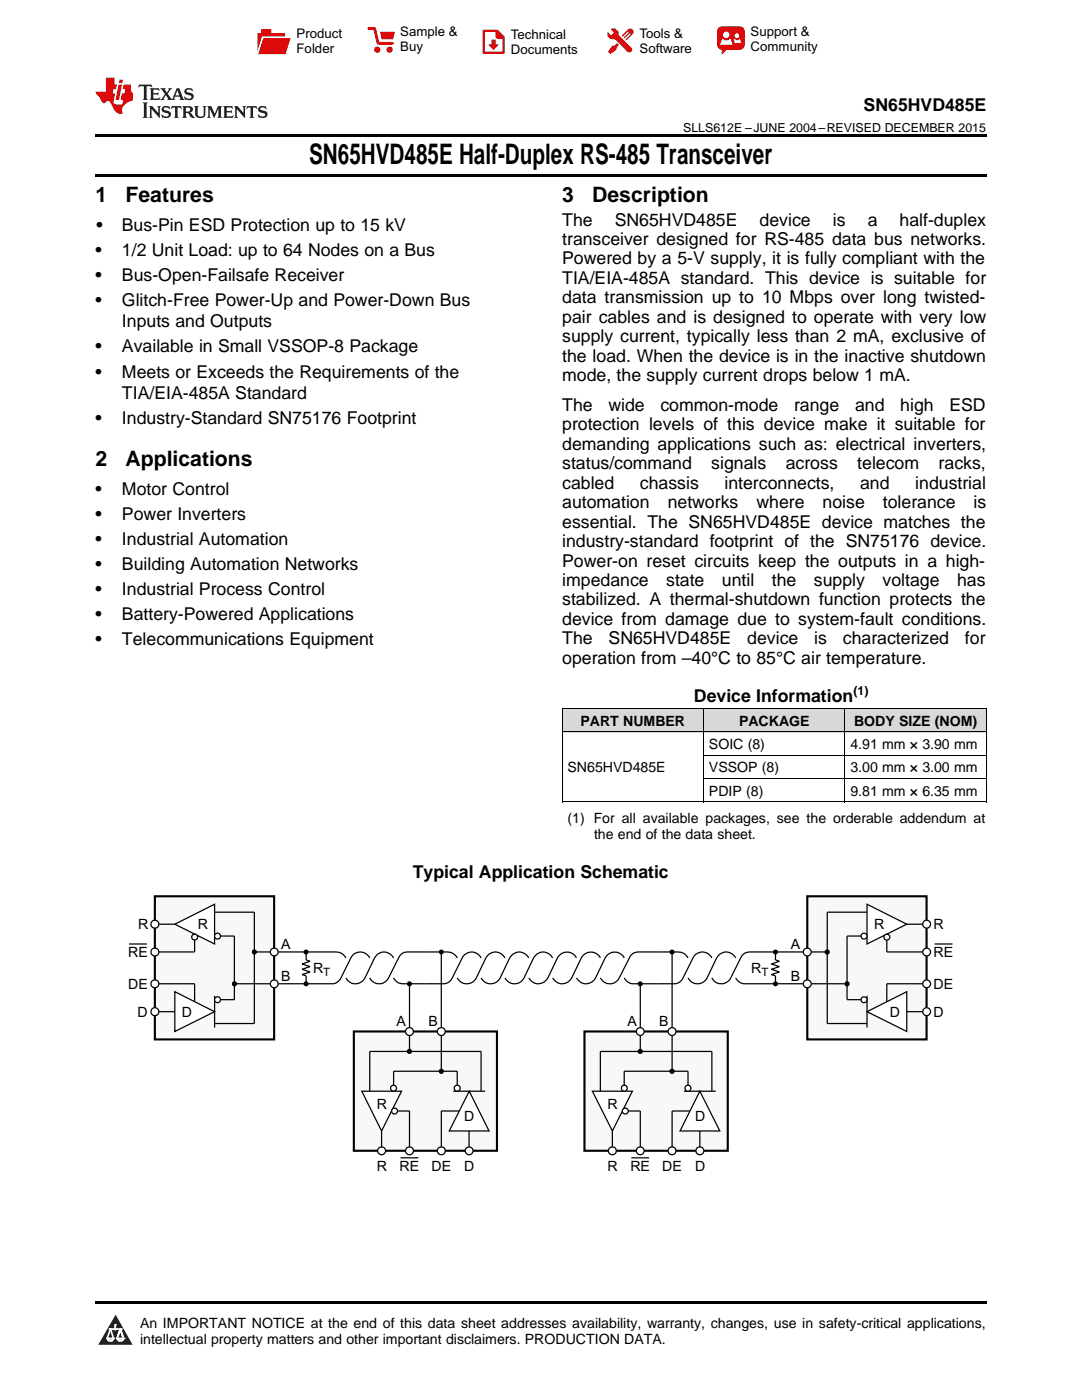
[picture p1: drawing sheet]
<svg xmlns="http://www.w3.org/2000/svg" width="216mm" height="279mm" viewBox="0 0 216 279" stroke-linecap="round" stroke-linejoin="round" font-family="sans-serif">
<g fill="#d8d8d8">
<path d="M112.2 141.5h28.2v4.6h-28.2z"/>
<path d="M140.4 141.5h28.2v4.6h-28.2z"/>
<path d="M168.6 141.5h28.2v4.6h-28.2z"/>
</g>
<path d="M23.1 262.4l3.4 6h-6.9z" fill="#231f20"/>
<path d="M21.4 267.1h1.2l-.3 .5h-.3a.55 .55 0 0 1-.6-.5z" fill-rule="evenodd" fill="#fff"/>
<path d="M21.4 267.1h1.2l-.3 .5h-.3a.55 .55 0 0 1-.6-.5z" fill="none" stroke="#231f20" stroke-width=".34"/>
<path d="M21.4 267.1l1.2 .1-.3 .4h-.5z" fill="none" stroke="#fff" stroke-width=".34"/>
<path d="M23 265.3h.1" fill="none" stroke="#fff" stroke-width=".34"/>
<path d="M23 264.4v.9z" fill="#fff"/>
<path d="M23 264.4v.9z" fill="none" stroke="#fff" stroke-width=".34"/>
<circle cx="23" cy="264.4" r=".17" fill="#fff"/>
<path d="M21.9 265.2h.1" fill="none" stroke="#fff" stroke-width=".34"/>
<path d="M21.9 265.2h2.3z" fill="#fff"/>
<path d="M21.9 265.2h2.3z" fill="none" stroke="#fff" stroke-width=".34"/>
<circle cx="24.2" cy="265.2" r=".17" fill="#fff"/>
<path d="M23.3 267.1h.1" fill="none" stroke="#fff" stroke-width=".34"/>
<path d="M24 265.2l-.7 1.9z" fill="#fff"/>
<path d="M24 265.2l-.7 1.9z" fill="none" stroke="#fff" stroke-width=".34"/>
<path d="M24 265.2l.7 1.9z" fill="#fff"/>
<path d="M24 265.2l.7 1.9z" fill="none" stroke="#fff" stroke-width=".34"/>
<path d="M24.6 267.1h.1" fill="none" stroke="#fff" stroke-width=".34"/>
<circle cx="21.4" cy="267.1" r=".17" fill="#fff"/>
<path d="M22.1 265.2l-.7 1.9z" fill="#fff"/>
<path d="M22.1 265.2l-.7 1.9z" fill="none" stroke="#fff" stroke-width=".34"/>
<path d="M22.1 265.2l.5 1.9z" fill="#fff"/>
<path d="M22.1 265.2l.5 1.9z" fill="none" stroke="#fff" stroke-width=".34"/>
<circle cx="22.6" cy="267.1" r=".17" fill="#fff"/>
<path d="M23.4 267.1h1.3a.65 .65 0 0 1-.7 .5 .65 .65 0 0 1-.6-.5z" fill-rule="evenodd" fill="#fff"/>
<path d="M23.4 267.1h1.3a.65 .65 0 0 1-.7 .5 .65 .65 0 0 1-.6-.5z" fill="none" stroke="#231f20" stroke-width=".34"/>
<path d="M23.4 267.1h1.3l-.4 .5h-.6z" fill="none" stroke="#fff" stroke-width=".34"/>
<path d="M23.3 267.1h.1" fill="none" stroke="#fff" stroke-width=".34"/>
<circle cx="24.7" cy="267.1" r=".17" fill="#fff"/>
<path d="M19 259.7h177.8v.5h-177.8z" fill="#000"/>
<g fill="none" stroke="#000" stroke-width=".25">
<path d="M54.7 190h12.3a2.17 2.17 0 0 1 2 1.2M61.1 190v6.3M73.8 191.2a2.08 2.08 0 0 0-1.9-1.2 2.08 2.08 0 0 0-1.9 1.2l-2.1 4.2-.6 .6-.5 .3h-12.1M78.5 191.2a2.11 2.11 0 0 0-1.9-1.2 2.11 2.11 0 0 0-1.9 1.2l-1.9 4a2.13 2.13 0 0 1-1.9 1.1 2.13 2.13 0 0 1-1.9-1.1M81.7 196.3v9.6M88.1 190v15.9M91.2 191.2a2.17 2.17 0 0 0-1.9-1.2h-8l-.8 .2-.7 .5-2.2 4.4a2.08 2.08 0 0 1-1.9 1.2 2.08 2.08 0 0 1-1.9-1.2M96 191.2a2.08 2.08 0 0 0-1.9-1.2 2.08 2.08 0 0 0-1.9 1.2l-2.2 4.5-1 .6h-8.8l-.6-.1-.5-.3-.6-.8M100.8 191.2a2.11 2.11 0 0 0-2-1.2 2.11 2.11 0 0 0-1.9 1.2l-1.9 4a2.13 2.13 0 0 1-1.9 1.1 2.13 2.13 0 0 1-1.9-1.1M105.5 191.2a2.11 2.11 0 0 0-1.9-1.2 2.11 2.11 0 0 0-1.9 1.2l-1.9 4a2.13 2.13 0 0 1-1.9 1.1 2.13 2.13 0 0 1-1.9-1.1M110.3 191.2a2.11 2.11 0 0 0-1.9-1.2 2.11 2.11 0 0 0-1.9 1.2l-1.9 4a2.13 2.13 0 0 1-1.9 1.1 2.13 2.13 0 0 1-1.9-1.1M115 191.2a2.13 2.13 0 0 0-1.9-1.2 2.13 2.13 0 0 0-1.9 1.2l-1.9 4a2.14 2.14 0 0 1-3.8 0"/>
<path d="M119.8 191.2a2.13 2.13 0 0 0-1.9-1.2 2.13 2.13 0 0 0-1.9 1.2l-1.9 4a2.14 2.14 0 0 1-3.8 0M124.6 191.2a2.13 2.13 0 0 0-1.9-1.2 2.13 2.13 0 0 0-2 1.2l-1.9 4a2.14 2.14 0 0 1-3.8 0M127.8 196.3v9.6M134.1 190v15.9M137.3 191.2a2.17 2.17 0 0 0-2-1.2h-8l-.8 .2-.8 .7-2.1 4.3a2.11 2.11 0 0 1-1.9 1.1 2.11 2.11 0 0 1-1.9-1.1M142 191.2a2.08 2.08 0 0 0-1.8-1.2 2.08 2.08 0 0 0-1.9 1.2l-2.1 4.2-.6 .6-.5 .3h-8.9l-.8-.3-.8-.8M146.8 191.2a2.11 2.11 0 0 0-1.9-1.2 2.11 2.11 0 0 0-1.9 1.2l-1.9 4a2.13 2.13 0 0 1-1.9 1.1 2.13 2.13 0 0 1-1.9-1.1M146.8 195.2l.8 .8 .9 .3h12.6M161.1 190h-11.5l-.6 .1a1.72 1.72 0 0 0-1.2 1.1l-2 4a2.11 2.11 0 0 1-1.9 1.1 2.11 2.11 0 0 1-1.9-1.1"/>
</g>
<g fill="#000">
<circle cx="81.7" cy="196.4" r=".4"/>
<circle cx="88.1" cy="190" r=".4"/>
<circle cx="127.8" cy="196.3" r=".41"/>
<circle cx="134.1" cy="190" r=".41"/>
<circle cx="154.7" cy="196.3" r=".39"/>
<circle cx="154.7" cy="190" r=".39"/>
</g>
<g fill="none" stroke="#000" stroke-width=".2">
<circle cx="81.7" cy="196.4" r=".4"/>
<circle cx="88.1" cy="190" r=".4"/>
<circle cx="127.8" cy="196.3" r=".41"/>
<circle cx="134.1" cy="190" r=".41"/>
<circle cx="154.7" cy="196.3" r=".39"/>
<circle cx="154.7" cy="190" r=".39"/>
</g>
<path d="M60.3 191.6h1.6v3.1h-1.6z" fill-rule="evenodd" fill="#fff"/>
<path d="M61.1 191.6l.8 .3-1.6 .5 1.6 .5-1.6 .5 1.6 .6-1.6 .5 .8 .2M154.7 190v6.3" fill="none" stroke="#000" stroke-width=".25"/>
<g fill="#000">
<circle cx="61.1" cy="196.3" r=".41"/>
<circle cx="61.1" cy="190" r=".41"/>
</g>
<g fill="none" stroke="#000" stroke-width=".2">
<circle cx="61.1" cy="196.3" r=".41"/>
<circle cx="61.1" cy="190" r=".41"/>
</g>
<path d="M153.9 191.6h1.6v3.1h-1.6z" fill-rule="evenodd" fill="#fff"/>
<path d="M154.7 191.6l.8 .3-1.6 .5 1.6 .5-1.6 .5 1.6 .6-1.6 .5 .8 .2" fill="none" stroke="#000" stroke-width=".25"/>
<path d="M70.6 205.9h28.6v23.8h-28.6z" fill-rule="evenodd" fill="#f8f8f8"/>
<path d="M70.6 205.9h28.6v23.8h-28.6z" fill="none" stroke="#000" stroke-width=".42"/>
<path d="M93.6 217.8l4 7.9h-8z" fill="#fff"/>
<g fill="none" stroke="#000" stroke-width=".25">
<path d="M73.8 217.8v-8h22.2v8M78.5 217.8v-4h12.7v4M81.7 205.9v3.9M88.1 205.9v7.9M90.5 217.8h6.3M93.6 217.8l4 7.9h-8zM76.1 225.7v4M78.2 221.7h3.5v8M91.6 221.7h-3.5v8M93.6 225.7v4"/>
<circle cx="88.1" cy="213.8" r=".4"/>
</g>
<circle cx="88.1" cy="213.8" r=".4" fill="#000"/>
<path d="M72.2 217.8h7.9l-4 7.9z" fill="#fff"/>
<path d="M72.2 217.8h7.9l-4 7.9z" fill="none" stroke="#000" stroke-width=".25"/>
<circle cx="76.1" cy="229.7" r=".79" fill="#fff"/>
<g fill="none" stroke="#000" stroke-width=".25">
<path d="M79.9 231.1h3.6"/>
<circle cx="76.1" cy="229.7" r=".79"/>
</g>
<circle cx="78.7" cy="221.7" r=".59" fill="#fff"/>
<circle cx="78.7" cy="221.7" r=".59" fill="none" stroke="#000" stroke-width=".25"/>
<circle cx="78.5" cy="217.2" r=".6" fill="#fff"/>
<circle cx="78.5" cy="217.2" r=".6" fill="none" stroke="#000" stroke-width=".25"/>
<circle cx="81.7" cy="229.7" r=".79" fill="#fff"/>
<circle cx="81.7" cy="229.7" r=".79" fill="none" stroke="#000" stroke-width=".25"/>
<circle cx="88.1" cy="229.7" r=".79" fill="#fff"/>
<circle cx="88.1" cy="229.7" r=".79" fill="none" stroke="#000" stroke-width=".25"/>
<circle cx="93.6" cy="229.7" r=".78" fill="#fff"/>
<circle cx="93.6" cy="229.7" r=".78" fill="none" stroke="#000" stroke-width=".25"/>
<circle cx="91.2" cy="217.2" r=".6" fill="#fff"/>
<circle cx="91.2" cy="217.2" r=".6" fill="none" stroke="#000" stroke-width=".25"/>
<circle cx="88.1" cy="205.9" r=".79" fill="#fff"/>
<circle cx="88.1" cy="205.9" r=".79" fill="none" stroke="#000" stroke-width=".25"/>
<circle cx="81.7" cy="205.9" r=".79" fill="#fff"/>
<g fill="none" stroke="#000" stroke-width=".25">
<circle cx="81.7" cy="209.8" r=".4"/>
<circle cx="81.7" cy="205.9" r=".79"/>
</g>
<circle cx="81.7" cy="209.8" r=".4" fill="#000"/>
<path d="M116.6 205.9h28.6v23.8h-28.6z" fill-rule="evenodd" fill="#f8f8f8"/>
<path d="M116.6 205.9h28.6v23.8h-28.6z" fill="none" stroke="#000" stroke-width=".42"/>
<path d="M139.6 217.8l4 7.9h-7.9z" fill="#fff"/>
<g fill="none" stroke="#000" stroke-width=".25">
<path d="M119.8 217.8v-8h22.2v8M124.6 217.8v-4h12.7v4M127.8 205.9v3.9M134.1 205.9v7.9M136.5 217.8h6.3M139.6 217.8l4 7.9h-7.9zM122.2 225.7v4M124.2 221.7h3.6v8M137.7 221.7h-3.6v8M139.6 225.7v4"/>
<circle cx="134.1" cy="213.8" r=".41"/>
</g>
<circle cx="134.1" cy="213.8" r=".41" fill="#000"/>
<path d="M118.2 217.8h8l-4 7.9z" fill="#fff"/>
<path d="M118.2 217.8h8l-4 7.9z" fill="none" stroke="#000" stroke-width=".25"/>
<circle cx="122.2" cy="229.7" r=".79" fill="#fff"/>
<g fill="none" stroke="#000" stroke-width=".25">
<path d="M126 231.1h3.5"/>
<circle cx="122.2" cy="229.7" r=".79"/>
</g>
<circle cx="124.8" cy="221.7" r=".59" fill="#fff"/>
<circle cx="124.8" cy="221.7" r=".59" fill="none" stroke="#000" stroke-width=".25"/>
<circle cx="124.6" cy="217.2" r=".59" fill="#fff"/>
<circle cx="124.6" cy="217.2" r=".59" fill="none" stroke="#000" stroke-width=".25"/>
<circle cx="127.7" cy="229.7" r=".78" fill="#fff"/>
<circle cx="127.7" cy="229.7" r=".78" fill="none" stroke="#000" stroke-width=".25"/>
<circle cx="134.1" cy="229.7" r=".79" fill="#fff"/>
<circle cx="134.1" cy="229.7" r=".79" fill="none" stroke="#000" stroke-width=".25"/>
<circle cx="139.6" cy="229.7" r=".79" fill="#fff"/>
<circle cx="139.6" cy="229.7" r=".79" fill="none" stroke="#000" stroke-width=".25"/>
<circle cx="137.3" cy="217.2" r=".6" fill="#fff"/>
<circle cx="137.3" cy="217.2" r=".6" fill="none" stroke="#000" stroke-width=".25"/>
<circle cx="134.1" cy="205.9" r=".79" fill="#fff"/>
<circle cx="134.1" cy="205.9" r=".79" fill="none" stroke="#000" stroke-width=".25"/>
<circle cx="127.7" cy="205.9" r=".78" fill="#fff"/>
<g fill="none" stroke="#000" stroke-width=".25">
<path d="M127.6 209.5h.3a.4 .4 0 0 1 .2 .6 .4 .4 0 0 1-.7 0 .4 .4 0 0 1 .2-.6z"/>
<circle cx="127.7" cy="205.9" r=".78"/>
</g>
<path d="M127.6 209.5h.3a.4 .4 0 0 1 .2 .6 .4 .4 0 0 1-.7 0 .4 .4 0 0 1 .2-.6z" fill-rule="evenodd" fill="#000"/>
<path d="M30.9 178.9h23.8v28.5h-23.8z" fill-rule="evenodd" fill="#f8f8f8"/>
<path d="M30.9 178.9h23.8v28.5h-23.8z" fill="none" stroke="#000" stroke-width=".42"/>
<path d="M34.9 197.9l7.9 4-7.9 4z" fill="#fff"/>
<g fill="none" stroke="#000" stroke-width=".25">
<path d="M30.9 184.4h4M30.9 196.3h7.9v3.6M34.9 197.9l7.9 4-7.9 4zM38.8 186.4v3.6h-7.9M42.8 198.7v6.4M42.8 186.8h4v12.7h-4M42.8 182h8v22.3h-8M46.8 196.3h7.9M50.8 190h3.9M30.9 201.9h4"/>
<circle cx="46.8" cy="196.3" r=".39"/>
</g>
<circle cx="46.8" cy="196.3" r=".39" fill="#000"/>
<path d="M34.9 184.4l7.9-3.9v7.9z" fill="#fff"/>
<path d="M34.9 184.4l7.9-3.9v7.9z" fill="none" stroke="#000" stroke-width=".25"/>
<circle cx="30.9" cy="184.4" r=".8" fill="#fff"/>
<circle cx="30.9" cy="184.4" r=".8" fill="none" stroke="#000" stroke-width=".25"/>
<circle cx="38.8" cy="187" r=".6" fill="#fff"/>
<circle cx="38.8" cy="187" r=".6" fill="none" stroke="#000" stroke-width=".25"/>
<circle cx="43.4" cy="186.8" r=".59" fill="#fff"/>
<circle cx="43.4" cy="186.8" r=".59" fill="none" stroke="#000" stroke-width=".25"/>
<circle cx="30.9" cy="190" r=".8" fill="#fff"/>
<circle cx="30.9" cy="190" r=".8" fill="none" stroke="#000" stroke-width=".25"/>
<circle cx="30.9" cy="196.3" r=".8" fill="#fff"/>
<circle cx="30.9" cy="196.3" r=".8" fill="none" stroke="#000" stroke-width=".25"/>
<circle cx="30.9" cy="201.9" r=".8" fill="#fff"/>
<circle cx="30.9" cy="201.9" r=".8" fill="none" stroke="#000" stroke-width=".25"/>
<circle cx="43.4" cy="199.5" r=".59" fill="#fff"/>
<circle cx="43.4" cy="199.5" r=".59" fill="none" stroke="#000" stroke-width=".25"/>
<circle cx="54.7" cy="196.3" r=".78" fill="#fff"/>
<circle cx="54.7" cy="196.3" r=".78" fill="none" stroke="#000" stroke-width=".25"/>
<circle cx="54.7" cy="190" r=".78" fill="#fff"/>
<g fill="none" stroke="#000" stroke-width=".25">
<path d="M25.8 188.4h3.5"/>
<circle cx="50.8" cy="190" r=".39"/>
<circle cx="54.7" cy="190" r=".78"/>
</g>
<circle cx="50.8" cy="190" r=".39" fill="#000"/>
<path d="M161.1 178.9h23.8v28.5h-23.8z" fill-rule="evenodd" fill="#f8f8f8"/>
<path d="M161.1 178.9h23.8v28.5h-23.8z" fill="none" stroke="#000" stroke-width=".42"/>
<path d="M173 201.9l7.9-4v8z" fill="#fff"/>
<g fill="none" stroke="#000" stroke-width=".25">
<path d="M161.1 190h4M161.1 196.3h7.9M173 198.7v6.4M173 186.8h-4v12.7h4M173 182h-7.9v22.3h7.9M177 186.4v3.6h7.9M180.9 184.4h4M184.9 196.3h-7.9v3.6M173 201.9l7.9-4v8zM180.9 201.9h4"/>
<circle cx="169" cy="196.3" r=".39"/>
</g>
<circle cx="169" cy="196.3" r=".39" fill="#000"/>
<path d="M173 180.5l7.9 3.9-7.9 4z" fill="#fff"/>
<path d="M173 180.5l7.9 3.9-7.9 4z" fill="none" stroke="#000" stroke-width=".25"/>
<circle cx="184.9" cy="184.4" r=".79" fill="#fff"/>
<circle cx="184.9" cy="184.4" r=".79" fill="none" stroke="#000" stroke-width=".25"/>
<circle cx="176.9" cy="187" r=".59" fill="#fff"/>
<circle cx="176.9" cy="187" r=".59" fill="none" stroke="#000" stroke-width=".25"/>
<circle cx="172.4" cy="186.8" r=".59" fill="#fff"/>
<circle cx="172.4" cy="186.8" r=".59" fill="none" stroke="#000" stroke-width=".25"/>
<circle cx="184.9" cy="190" r=".78" fill="#fff"/>
<circle cx="184.9" cy="190" r=".78" fill="none" stroke="#000" stroke-width=".25"/>
<circle cx="184.9" cy="196.3" r=".78" fill="#fff"/>
<circle cx="184.9" cy="196.3" r=".78" fill="none" stroke="#000" stroke-width=".25"/>
<circle cx="184.9" cy="201.9" r=".79" fill="#fff"/>
<circle cx="184.9" cy="201.9" r=".79" fill="none" stroke="#000" stroke-width=".25"/>
<circle cx="172.4" cy="199.5" r=".59" fill="#fff"/>
<circle cx="172.4" cy="199.5" r=".59" fill="none" stroke="#000" stroke-width=".25"/>
<circle cx="161.1" cy="196.3" r=".8" fill="#fff"/>
<circle cx="161.1" cy="196.3" r=".8" fill="none" stroke="#000" stroke-width=".25"/>
<circle cx="161.1" cy="190" r=".8" fill="#fff"/>
<g fill="none" stroke="#000" stroke-width=".25">
<path d="M186.5 188.4h3.6"/>
<circle cx="161.1" cy="190" r=".8"/>
<circle cx="165.1" cy="190" r=".39"/>
</g>
<circle cx="165.1" cy="190" r=".39" fill="#000"/>
<path d="M112.2 146.1h84.6M112.2 141.4h84.6M112.2 141.4v18.7M140.4 141.4v18.7M140.4 155.4h56.4M140.4 150.7h56.4M168.6 141.4v18.7M196.8 141.4v18.7M112.2 160h84.6" fill="none" stroke="#000" stroke-width=".2"/>
<path d="M19 34.8h177.8v.5h-177.8zM19 26.8h177.8v.6h-177.8zM112.2 160.1h.1zM168.5 160.1h.1zM196.7 160.1h.1z" fill="#000"/>
<path d="M27.7 16.9l-.1 .6 .6-.3h.5v.2v2.2l-.2 .4h1l-.2-.4v-2.2v-.2h.5l.6 .3-.2-.6zM29.9 17.6l.2 .4v1.6l-.2 .4h1.9l.1-.6a1.09 1.09 0 0 1-1.3 .1v-.6h.6l.4 .2v-.7l-.2 .2h-.8v-.6l.2-.1a1.01 1.01 0 0 1 1 .3l-.1-.6zM32 17.6l.9 1.2-1 1.2h.9l-.2-.3 .5-.7 .5 .7-.3 .3h1.7l-.2-.3 .1-.4h1l.1 .4-.2 .3h1l-.3-.4-.7-2h-.5l-1 2.2-.8-1.1 .9-1.1h-.9l.2 .2-.4 .7-.4-.7 .2-.2zM35.4 18l.4 1h-.8zM37 17.7a.66 .66 0 0 0-.2 .8 .66 .66 0 0 0 .6 .4l.7 .2 .1 .2a.8 .8 0 0 1-.7 .4 .8 .8 0 0 1-.7-.5l.1 .8 .2-.2a.94 .94 0 0 0 1.1 .1 .94 .94 0 0 0 .4-.9 1.48 1.48 0 0 0-1.3-.6v-.4a1.1 1.1 0 0 1 1.2 .2l-.2-.6-.2 .1-.5-.1zM28.5 20.4l.2 .4v2.3l-.2 .4h1l-.2-.4v-2.3l.2-.4zM29.7 21.2l.2 .4v1.5l-.2 .4h.8l-.3-.4 .1-1.3 1.6 1.8v-2l.2-.4h-.7l.2 .2v1.1l-1.2-1.3zM32.5 21.3a.66 .66 0 0 0-.2 .8 .66 .66 0 0 0 .6 .4l.6 .2 .2 .2a.8 .8 0 0 1-.8 .4 .8 .8 0 0 1-.7-.5l.2 .7 .2-.1a.94 .94 0 0 0 1 .1 .94 .94 0 0 0 .5-1 1.47 1.47 0 0 0-1.3-.6l-.1-.3a1.1 1.1 0 0 1 1.3 .2l-.2-.6-.2 .1-.5-.2zM34.3 21.2l-.2 .6a.64 .64 0 0 1 .8-.3v1.6l-.2 .4h1l-.3-.4 .1-1.6a.66 .66 0 0 1 .8 .3l-.2-.6zM36.3 21.2l.3 .4v1.5l-.3 .4h1l-.2-.2v-.7h.5l.1 .1a.8 .8 0 0 0 1.2 .7l-1-1a.62 .62 0 0 0 .6-.5 .62 .62 0 0 0-.6-.7zM37.1 21.5h.1a.48 .48 0 0 1 .6 0 .48 .48 0 0 1 .1 .6l-.2 .1-.6 .1zM38.7 21.2l.2 .2a2.29 2.29 0 0 0 .4 2 1.05 1.05 0 0 0 1.7-.7v-1.3l.2-.2h-.8l.2 .4v1.1a.61 .61 0 0 1-.6 .6 .61 .61 0 0 1-.6-.6v-1.1l.3-.4zM41.3 21.2l.3 .4v1.5l-.3 .4h.8l-.2-.4v-1.4l.8 1.9 .9-1.9v1.4l-.2 .4h.9l-.2-.4v-1.5l.2-.4h-.8l-.7 1.5-.6-1.5zM44.5 21.2l.2 .4v1.5l-.2 .4h1.9l.2-.6a1.1 1.1 0 0 1-1.4 .2v-.7h.6l.4 .2v-.6l-.2 .1-.8 .1v-.6l.2-.1a1.02 1.02 0 0 1 1.1 .2l-.2-.5zM46.7 21.2l.2 .4v1.5l-.2 .4h.8l-.3-.4 .1-1.3 1.6 1.8v-2l.2-.4h-.7l.2 .2v1.1l-1.2-1.3zM49.3 21.2l-.1 .6a.64 .64 0 0 1 .8-.3v1.6l-.3 .4h1l-.2-.4v-1.6a.66 .66 0 0 1 .8 .3l-.1-.6zM51.7 21.3a.66 .66 0 0 0-.2 .7 .66 .66 0 0 0 .7 .5l.6 .2 .1 .2a.8 .8 0 0 1-.7 .4 .8 .8 0 0 1-.7-.5l.1 .7 .2-.1a.94 .94 0 0 0 1.1 .1 .94 .94 0 0 0 .4-1 1.48 1.48 0 0 0-1.2-.6l-.1-.3a1.1 1.1 0 0 1 1.2 .2l-.2-.6-.1 .1-.6-.2z" fill="#231f20"/>
<path d="M21.1 15.5v2.8h-2v.4l.9 .9a.96 .96 0 0 0 1 1 .59 .59 0 0 1 .5-.4 .59 .59 0 0 1 .5 .3l.4 .8a1.61 1.61 0 0 0 2.1 1.3 1.63 1.63 0 0 1 1.1-2.2l.9-.3v-1.5a1.6 1.6 0 0 1-.4-1.7h-1.4l-.2 .9h.5l-.2 .8h-.5l-.2 1v.3h.5l-.2 .9h-.7a.74 .74 0 0 1-1-.6l.3-1.6h-.5l.2-.8h.5l.1-.9h-.4v-1.4zM23.7 16.9l-.7 3h.8l.6-3zM23.8 15.9l-.1 .7h.7l.2-.7z" fill="#ee1d23"/>
<g fill="#d60000">
<path d="M52.1 5.8h2v.8h2.8v4.2h-5.5v-4.2h.7z" fill-rule="evenodd"/>
<path d="M52.4 7.5h5.6l-1 3.3h-5.6z" fill-rule="evenodd"/>
</g>
<path d="M52.4 7.4h5.7l-.1 .1h-5.5l-1.1 3.3z" fill-rule="evenodd" fill="#fff"/>
<path d="M52.4 7.4h5.7l-.1 .1h-5.5l-1.1 3.3z" fill="none" stroke="#fff" stroke-width=".2"/>
<path d="M73.6 5.7h1.1l.7 2.9h2.9" fill="none" stroke="#d60000" stroke-width=".55"/>
<g fill="#d60000">
<path d="M75.8 6.3h3l-.4 1.6h-2.2z" fill-rule="evenodd"/>
<circle cx="75.3" cy="9.9" r=".62"/>
<circle cx="77.7" cy="9.9" r=".62"/>
</g>
<path d="M96.5 6.2h2.7l1.3 1.2v3.1h-4z" fill="none" stroke="#d60000" stroke-width=".44"/>
<g fill="#d60000">
<path d="M98.1 7.9h.8v1h.5l-.9 1.1-1-1v-.1h.6z" fill-rule="evenodd"/>
<path d="M98.9 6.2h.3l1.3 1.2v.4h-1.3l-.3-.4z" fill-rule="evenodd"/>
<path d="M121.9 5.7h.8l.7 .6 .1 .7 2.5 2.5-.8 .8-2.3-2.3-1.1-.2-.6-.6v-.8l.7 .6 .5-.4v-.2l-.5-.5z" fill-rule="evenodd"/>
<path d="M122.2 9.1h.4l.5-.5 .4 .4-.5 .5v.4l-1.2 .9-.5-.5z" fill-rule="evenodd"/>
<path d="M125.3 5.9a.67 .67 0 0 1 .9 0 .67 .67 0 0 1 0 .9z" fill-rule="evenodd"/>
<path d="M125.3 5.9l.9 .9-1.2 1.2h-.2v-.2l1-.9v-.2h-.2l-.9 1h-.2v-.2l.9-1 .1-.2h-.3l-.9 1h-.2v-.2z" fill-rule="evenodd"/>
<circle cx="125.6" cy="9.9" r=".54"/>
</g>
<path d="M123.3 6.3v.7" fill="none" stroke="#d60000" stroke-width=".2"/>
<g fill="#d60000">
<path d="M143.4 5.5l.6-.2h3.6a.95 .95 0 0 1 1 .9v2.8a.95 .95 0 0 1-1 .9h-3.6a.95 .95 0 0 1-.9-.9v-2.8z" fill-rule="evenodd"/>
<path d="M144 9.9h.9l-.7 .9h-.2z" fill-rule="evenodd"/>
</g>
<g fill="#fff">
<path d="M146.6 8.6h1.3z"/>
<path d="M144.1 7.8h.3l.1 .2h.8l.2-.2h.3l.4 1.1h-2.5z" fill-rule="evenodd"/>
<path d="M146.4 7.8h.3l.1 .2h.5l.2-.2h.2l.2 .8h-1.3z" fill-rule="evenodd"/>
<circle cx="144.9" cy="6.9" r=".65"/>
<circle cx="147" cy="7.1" r=".48"/>
</g>
<text font-size="5.6" x="61.7" y="32.8">SN65HVD485E Half-Duplex RS-485 Transceiver</text>
<g font-size="4.2">
<text x="19" y="40.4">1</text>
<text x="25" y="40.4">Features</text>
<text x="112.2" y="40.4">3</text>
<text x="118.2" y="40.4">Description</text>
<text x="19" y="93">2</text>
<text x="25" y="93">Applications</text>
</g>
<g font-size="3.5">
<text x="172.3" y="22.2">SN65HVD485E</text>
<text x="19.2" y="46.1">•</text>
<text x="24.3" y="46.1">Bus-Pin ESD Protection up to 15 kV</text>
<text x="112.2" y="45">The</text>
<text x="122.7" y="45">SN65HVD485E</text>
<text x="151.6" y="45">device</text>
<text x="166.2" y="45">is</text>
<text x="173.1" y="45">a</text>
<text x="179.5" y="45">half-duplex</text>
<text x="19" y="51.1">•</text>
<text x="24.3" y="51.1">1/2 Unit Load: up to 64 Nodes on a Bus</text>
<text x="112.2" y="48.9">transceiver designed for RS-485 data bus networks.</text>
<text x="112.2" y="52.8">Powered by a 5-V supply, it is fully compliant with the</text>
<text x="19" y="56.1">•</text>
<text x="24.3" y="56.1">Bus-Open-Failsafe Receiver</text>
<text x="112.2" y="56.7">TIA/EIA-485A standard. This device is suitable for</text>
<text x="19" y="61.1">•</text>
<text x="24.3" y="61.1">Glitch-Free Power-Up and Power-Down Bus</text>
<text x="24.3" y="65.3">Inputs and Outputs</text>
<text x="112.2" y="60.5">data transmission up to 10 Mbps over long twisted-</text>
<text x="112.2" y="64.4">pair cables and is designed to operate with very low</text>
<text x="19" y="70.3">•</text>
<text x="24.3" y="70.3">Available in Small VSSOP-8 Package</text>
<text x="112.2" y="68.3">supply current, typically less than 2 mA, exclusive of</text>
<text x="19" y="75.4">•</text>
<text x="24.3" y="75.4">Meets or Exceeds the Requirements of the</text>
<text x="112.2" y="72.2">the load. When the device is in the inactive shutdown</text>
<text x="112.2" y="76.1">mode, the supply current drops below 1 mA.</text>
<text x="24.3" y="79.6">TIA/EIA-485A Standard</text>
<text x="112.2" y="82">The</text>
<text x="121.4" y="82">wide</text>
<text x="131.8" y="82">common-mode</text>
<text x="158.5" y="82">range</text>
<text x="170.6" y="82">and</text>
<text x="179.6" y="82">high</text>
<text x="189.4" y="82">ESD</text>
<text x="19" y="84.6">•</text>
<text x="24.3" y="84.6">Industry-Standard SN75176 Footprint</text>
<text x="112.2" y="85.9">protection levels of this device make it suitable for</text>
<text x="112.2" y="89.8">demanding applications such as: electrical inverters,</text>
<text x="112.2" y="93.7">status/command</text>
<text x="141.9" y="93.7">signals</text>
<text x="156.8" y="93.7">across</text>
<text x="171.1" y="93.7">telecom</text>
<text x="187.3" y="93.7">racks,</text>
<text x="19" y="98.7">•</text>
<text x="24.3" y="98.7">Motor Control</text>
<text x="112.2" y="97.5">cabled</text>
<text x="112.2" y="101.4">automation</text>
<text x="127.7" y="97.5">chassis</text>
<text x="133.2" y="101.4">networks</text>
<text x="144.6" y="97.5">interconnects,</text>
<text x="150.9" y="101.4">where</text>
<text x="164.1" y="101.4">noise</text>
<text x="171.6" y="97.5">and</text>
<text x="176.2" y="101.4">tolerance</text>
<text x="182.6" y="97.5">industrial</text>
<text x="194.3" y="101.4">is</text>
<text x="19" y="103.8">•</text>
<text x="24.3" y="103.8">Power Inverters</text>
<text x="112.2" y="105.3">essential. The SN65HVD485E device matches the</text>
<text x="19" y="108.8">•</text>
<text x="19" y="113.8">•</text>
<text x="24.3" y="108.8">Industrial Automation</text>
<text x="24.3" y="113.8">Building Automation Networks</text>
<text x="112.2" y="109.2">industry-standard footprint of the SN75176 device.</text>
<text x="112.2" y="113.1">Power-on reset circuits keep the outputs in a high-</text>
<text x="19" y="118.8">•</text>
<text x="24.3" y="118.8">Industrial Process Control</text>
<text x="112.2" y="116.9">impedance</text>
<text x="132.9" y="116.9">state</text>
<text x="144.1" y="116.9">until</text>
<text x="154" y="116.9">the</text>
<text x="162.4" y="116.9">supply</text>
<text x="176.1" y="116.9">voltage</text>
<text x="191" y="116.9">has</text>
<text x="19" y="123.8">•</text>
<text x="24.3" y="123.8">Battery-Powered Applications</text>
<text x="112.2" y="120.8">stabilized. A thermal-shutdown function protects the</text>
<text x="112.2" y="124.7">device from damage due to system-fault conditions.</text>
<text x="19" y="128.8">•</text>
<text x="24.3" y="128.8">Telecommunications Equipment</text>
<text x="112.2" y="128.6">The</text>
<text x="121.4" y="128.6">SN65HVD485E</text>
<text x="149.1" y="128.6">device</text>
<text x="162.5" y="128.6">is</text>
<text x="168.2" y="128.6">characterized</text>
<text x="192.5" y="128.6">for</text>
<text x="112.2" y="132.5">operation from –40°C to 85°C air temperature.</text>
<text x="138.5" y="140.2">Device Information</text>
<text x="82.4" y="175.3">Typical Application Schematic</text>
</g>
<g font-size="2.8">
<text x="115.8" y="144.9">PART NUMBER</text>
<text x="141.5" y="149.5">SOIC (8)</text>
<text x="147.5" y="144.9">PACKAGE</text>
<text x="169.7" y="149.5">4.91 mm × 3.90 mm</text>
<text x="170.4" y="144.9">BODY SIZE (NOM)</text>
<text x="113.2" y="154.2">SN65HVD485E</text>
<text x="141.5" y="154.2">VSSOP (8)</text>
<text x="169.7" y="154.2">3.00 mm × 3.00 mm</text>
<text x="141.5" y="158.8">PDIP (8)</text>
<text x="169.7" y="158.8">9.81 mm × 6.35 mm</text>
<text x="113.2" y="164.3">(1) For all available packages, see the orderable addendum at</text>
<text x="118.5" y="167.5">the end of the data sheet.</text>
<text x="27.6" y="185.5">R</text>
<text x="39.5" y="185.5">R</text>
<text x="174.4" y="185.5">R</text>
<text x="186.3" y="185.5">R</text>
<text x="25.6" y="191">RE</text>
<text x="56.1" y="189.4">A</text>
<text x="157.8" y="189.4">A</text>
<text x="186.3" y="191">RE</text>
<text x="25.6" y="197.4">DE</text>
<text x="56.1" y="195.8">B</text>
<text x="62.5" y="194.2">R</text>
<text x="149.9" y="194.2">R</text>
<text x="157.8" y="195.8">B</text>
<text x="186.3" y="197.4">DE</text>
<text x="27.4" y="202.9">D</text>
<text x="36.3" y="202.9">D</text>
<text x="177.6" y="202.9">D</text>
<text x="186.3" y="202.9">D</text>
<text x="79.1" y="204.7">A</text>
<text x="85.5" y="204.7">B</text>
<text x="125.2" y="204.7">A</text>
<text x="131.5" y="204.7">B</text>
<text x="75.2" y="221.4">R</text>
<text x="121.2" y="221.4">R</text>
<text x="92.6" y="223.8">D</text>
<text x="138.7" y="223.8">D</text>
<text x="75.2" y="233.7">R</text>
<text x="79.7" y="233.7">RE</text>
<text x="86.1" y="233.7">DE</text>
<text x="92.6" y="233.7">D</text>
<text x="121.2" y="233.7">R</text>
<text x="125.8" y="233.7">RE</text>
<text x="132.1" y="233.7">DE</text>
<text x="138.7" y="233.7">D</text>
<text x="27.9" y="265">An IMPORTANT NOTICE at the end of this data sheet addresses availability, warranty, changes, use in safety-critical applications,</text>
<text x="27.9" y="268.2">intellectual property matters and other important disclaimers. PRODUCTION DATA.</text>
</g>
<g font-size="2.6">
<text x="59.2" y="7.6">Product</text>
<text x="59.2" y="10.6">Folder</text>
<text x="79.9" y="7.3">Sample &amp;</text>
<text x="79.9" y="10.2">Buy</text>
<text x="101.9" y="7.8">Technical</text>
<text x="101.9" y="10.8">Documents</text>
<text x="127.6" y="7.6">Tools &amp;</text>
<text x="127.6" y="10.6">Software</text>
<text x="149.8" y="7.2">Support &amp;</text>
<text x="149.8" y="10.2">Community</text>
</g>
<g font-size="2.5">
<text x="136.3" y="26.3">SLLS612E –JUNE 2004–REVISED DECEMBER 2015</text>
<text x="170.3" y="138.8">(1)</text>
</g>
<g font-size="2.3">
<text x="64.5" y="194.7">T</text>
<text x="151.9" y="194.7">T</text>
</g>
</svg>
